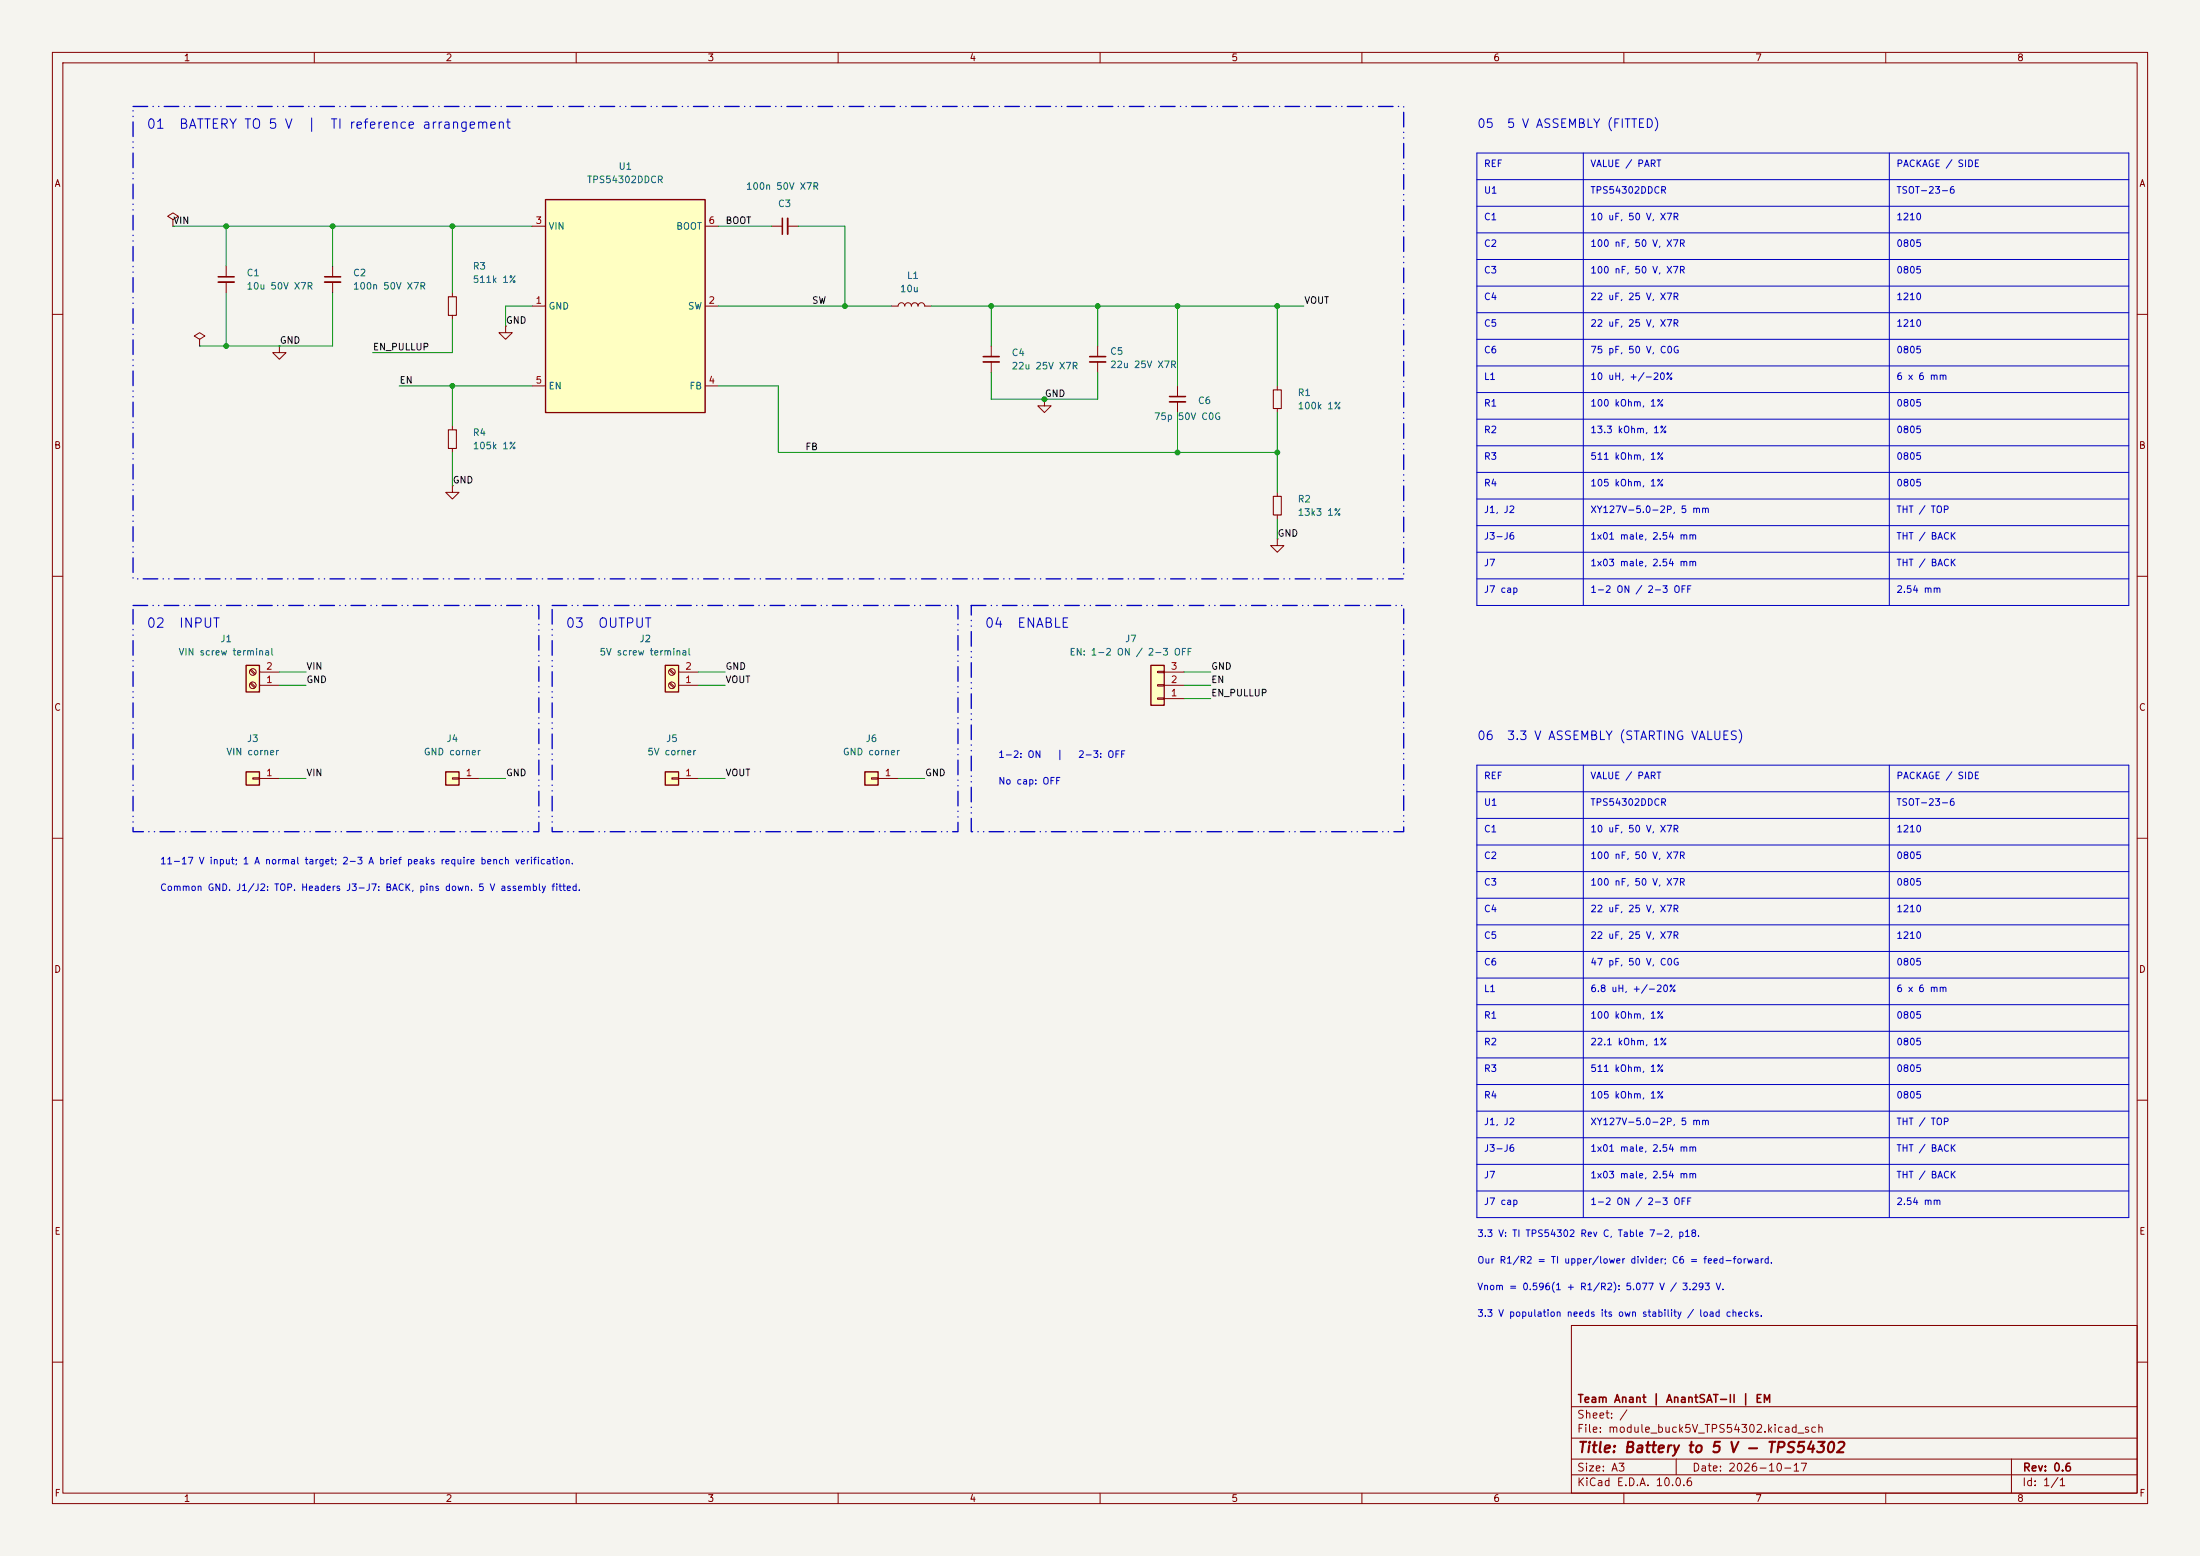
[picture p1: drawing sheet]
<svg xmlns="http://www.w3.org/2000/svg" width="420mm" height="297mm" viewBox="0 0 420 297" stroke-linecap="round" stroke-linejoin="round" font-family="sans-serif">
<path d="M0 0h420v297h-420z" fill="#f5f4ef" stroke="#f5f4ef" stroke-width=".19"/>
<g fill="none" stroke="#840000" stroke-width=".19">
<path d="M10 10h400v277h-400zM12 12h396v273h-396zM60 10v2M110 10v2M160 10v2M210 10v2M260 10v2M310 10v2M360 10v2M10 60h2M408 60h2M10 110h2"/>
<path d="M408 110h2M10 160h2M408 160h2M10 210h2M408 210h2M300 253h108v32h-108zM10 260h2M300 278.5h108M300 274.5h108M300 268.5h108M320 278.5v3M384 278.5v6.5"/>
<path d="M408 260h2M60 285v2M110 285v2M160 285v2M210 285v2M260 285v2M300 281.5h108M310 285v2M360 285v2"/>
</g>
<path d="M47 147.3h2.5v2.6h-2.5z" fill="#ffffc2"/>
<path d="M47 147.3h2.5v2.6h-2.5z" fill="none" stroke="#840000" stroke-width=".25"/>
<g fill="none" stroke="#840000" stroke-width=".19">
<path d="M43.2 50.8v2M43.2 53.8v2.1M63.5 50.8v2M63.5 53.8v2.1M86.4 55.9v.7M38.1 64.8l1-.7-1-.6-1 .6 1 .7v1.2M38.1 66h.1M53.3 66v1.3h1.3l-1.3 1.3-1.2-1.3h1.2M53.3 66h.1M86.4 60.2v.8M86.4 92.7v1.3h1.2l-1.2 1.3-1.3-1.3h1.3M86.4 92.7h.1"/>
<path d="M86.4 81.3v.7M86.4 85.6v.8M48.3 148.5h1.2v.2h-1.2zM49.5 148.6h3.8"/>
</g>
<path d="M41.7 52.8h3M62 52.8h3" fill="none" stroke="#840000" stroke-width=".3"/>
<path d="M41.7 53.8h3M62 53.8h3" fill="none" stroke="#840000" stroke-width=".33"/>
<path d="M85.6 56.6h1.5v3.6h-1.5zM85.6 82h1.5v3.6h-1.5z" fill="none" stroke="#840000" stroke-width=".2"/>
<path d="M85.1 147.3h2.5v2.6h-2.5z" fill="#ffffc2"/>
<path d="M85.1 147.3h2.5v2.6h-2.5z" fill="none" stroke="#840000" stroke-width=".25"/>
<path d="M86.4 148.5h1.2v.2h-1.2zM87.6 148.6h3.8" fill="none" stroke="#840000" stroke-width=".19"/>
<path d="M47 127h2.5v5.1h-2.5z" fill="#ffffc2"/>
<path d="M47 127h2.5v5.1h-2.5z" fill="none" stroke="#840000" stroke-width=".25"/>
<g fill="none" stroke="#840000" stroke-width=".19">
<path d="M47.8 130.5l.8 .8M47.8 127.9l.8 .9M47.9 130.3l.9 .8M47.9 127.8l.9 .8M49.5 130.8h3.8M49.5 128.3h3.8"/>
<circle cx="48.3" cy="128.3" r=".63"/>
<circle cx="48.3" cy="130.8" r=".63"/>
</g>
<path d="M127 147.3h2.5v2.6h-2.5z" fill="#ffffc2"/>
<path d="M127 147.3h2.5v2.6h-2.5z" fill="none" stroke="#840000" stroke-width=".25"/>
<g fill="none" stroke="#840000" stroke-width=".19">
<path d="M189.2 66v2.1M189.2 69.1v2M199.4 76.2v1.3h1.3l-1.3 1.2-1.3-1.2h1.3M199.4 76.2h.1M209.5 66v2.1M209.5 69.1v2M224.8 73.7v2M224.8 76.7v2M243.8 73.7v.7M243.8 78v.7M243.8 94v.7M243.8 98.3v.8"/>
<path d="M243.8 102.9v1.2h1.3l-1.3 1.3-1.2-1.3h1.2M243.8 102.9h.1M128.3 148.5h1.2v.2h-1.2zM129.5 148.6h3.8"/>
</g>
<path d="M243.1 74.4h1.5v3.6h-1.5zM243.1 94.7h1.5v3.6h-1.5z" fill="none" stroke="#840000" stroke-width=".2"/>
<path d="M187.7 68.1h3.1M208 68.1h3.1M223.3 75.7h3" fill="none" stroke="#840000" stroke-width=".3"/>
<path d="M187.7 69.1h3.1M208 69.1h3.1M223.3 76.7h3" fill="none" stroke="#840000" stroke-width=".33"/>
<path d="M219.7 127h2.5v7.6h-2.5z" fill="#ffffc2"/>
<path d="M219.7 127h2.5v7.6h-2.5z" fill="none" stroke="#840000" stroke-width=".25"/>
<path d="M221 133.2h1.2v.3h-1.2zM221 130.7h1.2v.2h-1.2zM221 128.1h1.2v.3h-1.2zM222.2 133.4h3.9M222.2 130.8h3.9M222.2 128.3h3.9" fill="none" stroke="#840000" stroke-width=".19"/>
<path d="M165.1 147.3h2.5v2.6h-2.5z" fill="#ffffc2"/>
<path d="M165.1 147.3h2.5v2.6h-2.5z" fill="none" stroke="#840000" stroke-width=".25"/>
<path d="M166.4 148.5h1.2v.2h-1.2zM167.6 148.6h3.8" fill="none" stroke="#840000" stroke-width=".19"/>
<path d="M127 127h2.5v5.1h-2.5z" fill="#ffffc2"/>
<path d="M127 127h2.5v5.1h-2.5z" fill="none" stroke="#840000" stroke-width=".25"/>
<g fill="none" stroke="#840000" stroke-width=".19">
<path d="M33 41.9l1-.6-1-.7-1 .7 1 .6v1.3M33 43.2h.1M147.3 43.2h2.1M150.4 43.2h2M170.2 58.4h1.2a.64 .64 0 0 1 .7-.6 .64 .64 0 0 1 .6 .6 .64 .64 0 0 1 .7-.6 .64 .64 0 0 1 .6 .6 .64 .64 0 0 1 .6-.6 .64 .64 0 0 1 .7 .6 .64 .64 0 0 1 .6-.6 .64 .64 0 0 1 .6 .6h1.3M96.5 62.2v1.3h1.3l-1.3 1.3-1.3-1.3h1.3M96.5 62.2h.1M127.8 130.5l.8 .8M127.8 127.9l.8 .9M127.9 130.3l.9 .8M127.9 127.8l.9 .8M129.5 130.8h3.8"/>
<path d="M129.5 128.3h3.8"/>
<circle cx="128.3" cy="128.3" r=".63"/>
<circle cx="128.3" cy="130.8" r=".63"/>
</g>
<path d="M149.4 41.7v3" fill="none" stroke="#840000" stroke-width=".3"/>
<path d="M150.4 41.7v3" fill="none" stroke="#840000" stroke-width=".33"/>
<path d="M104.1 38.1h30.5v40.6h-30.5z" fill="#ffffc2"/>
<path d="M104.1 38.1h30.5v40.6h-30.5z" fill="none" stroke="#840000" stroke-width=".25"/>
<path d="M101.6 58.4h2.5M101.6 43.2h2.5M134.6 58.4h2.6M134.6 43.2h2.6M101.6 73.7h2.5M134.6 73.7h2.6" fill="none" stroke="#840000" stroke-width=".19"/>
<g fill="none" stroke="#0000c2" stroke-width=".19">
<path d="M281.9 29.2h124.5v86.4h-124.5zM281.9 39.4h124.5M281.9 34.3h124.5M302.3 29.2v86.4M360.7 29.2v86.4M281.9 54.6h124.5M281.9 59.7h124.5M281.9 44.5h124.5M281.9 49.5h124.5M281.9 74.9h124.5M281.9 64.8h124.5M281.9 69.9h124.5"/>
<path d="M281.9 80h124.5M281.9 95.3h124.5M281.9 90.2h124.5M281.9 85.1h124.5M281.9 100.3h124.5M281.9 105.4h124.5M281.9 110.5h124.5M281.9 156.2h124.5M281.9 146.1h124.5v86.3h-124.5zM281.9 151.1h124.5M302.3 146.1v86.3M360.7 146.1v86.3"/>
<path d="M281.9 166.4h124.5M281.9 161.3h124.5M281.9 176.5h124.5M281.9 171.5h124.5M281.9 186.7h124.5M281.9 181.6h124.5M281.9 191.8h124.5M281.9 196.9h124.5M281.9 201.9h124.5M281.9 217.2h124.5M281.9 207h124.5M281.9 212.1h124.5"/>
<path d="M281.9 222.2h124.5M281.9 227.3h124.5"/>
</g>
<g fill="none" stroke="#009600" stroke-width=".19">
<path d="M33 43.2h68.6M43.2 43.2v7.6M43.2 55.9v10.1M63.5 55.9v10.1h-25.4M63.5 43.2v7.6M86.4 43.2v12.7M101.6 58.4h-5.1v3.8M137.2 43.2h10.1M137.2 58.4h33M152.4 43.2h8.9v15.2M177.8 58.4h71.1M189.2 58.4v7.6"/>
<path d="M209.5 58.4v7.6M224.8 58.4v15.3M243.8 58.4v15.3M76.2 73.7h25.4M86.4 61v6.3h-15.3M86.4 73.7v7.6M137.2 73.7h11.4v12.7h95.2M189.2 71.1v5.1h20.3v-5.1M224.8 78.7v7.7M243.8 78.7v15.3M86.4 86.4v6.3M243.8 99.1v3.8"/>
<path d="M53.3 128.3h5.1M53.3 130.8h5.1M133.3 128.3h5.1M133.3 130.8h5.1M226.1 128.3h5M226.1 130.8h5M226.1 133.4h5M53.3 148.6h5.1M91.4 148.6h5.1M133.3 148.6h5.1M171.4 148.6h5.1"/>
</g>
<path d="M25.4 20.3h242.6v90.2h-242.6zM25.4 115.6h77.5v43.2h-77.5zM105.4 115.6h77.5v43.2h-77.5zM185.4 115.6h82.6v43.2h-82.6z" fill="none" stroke="#0000c2" stroke-width=".25" stroke-dasharray="2.8 1 .1 1 .1 1"/>
<g fill="#009600" stroke="#009600" stroke-width=".19">
<circle cx="243.8" cy="58.4" r=".46"/>
<circle cx="189.2" cy="58.4" r=".46"/>
<circle cx="243.8" cy="86.4" r=".46"/>
<circle cx="224.8" cy="58.4" r=".46"/>
<circle cx="224.8" cy="86.4" r=".46"/>
<circle cx="209.5" cy="58.4" r=".46"/>
<circle cx="199.4" cy="76.2" r=".46"/>
<circle cx="86.4" cy="43.2" r=".46"/>
<circle cx="63.5" cy="43.2" r=".46"/>
<circle cx="43.2" cy="43.2" r=".46"/>
<circle cx="43.2" cy="66" r=".46"/>
<circle cx="86.4" cy="73.7" r=".46"/>
<circle cx="161.3" cy="58.4" r=".46"/>
</g>
<text font-size="2" fill="#840000" x="301" y="277.8">Title: Battery to 5 V - TPS54302</text>
<g font-size="1.8" fill="#0000c2">
<text x="27.9" y="25">01</text>
<text x="34" y="25">BATTERY TO 5 V</text>
<text x="58.5" y="25">|</text>
<text x="62.9" y="25">TI reference arrangement</text>
<text x="27.9" y="120.3">02</text>
<text x="34" y="120.3">INPUT</text>
<text x="107.9" y="120.3">03</text>
<text x="114" y="120.3">OUTPUT</text>
<text x="187.9" y="120.3">04</text>
<text x="194.1" y="120.3">ENABLE</text>
</g>
<g font-size="1.6" fill="#0000c2">
<text x="281.9" y="24.8">05</text>
<text x="287.5" y="24.8">5 V ASSEMBLY (FITTED)</text>
<text x="281.9" y="141.7">06</text>
<text x="287.5" y="141.7">3.3 V ASSEMBLY (STARTING VALUES)</text>
</g>
<g font-size="1.5" fill="#840000">
<text x="301" y="268.1">Team Anant | AnantSAT-II | EM</text>
<text x="300.9" y="273.8">File: module_buck5V_TPS54302.kicad_sch</text>
<text x="300.9" y="271.1">Sheet: /</text>
<text x="300.9" y="281.2">Size: A3</text>
<text x="322.9" y="281.2">Date: 2026-10-17</text>
<text x="386" y="281.2">Rev: 0.6</text>
<text x="300.9" y="284">KiCad E.D.A. 10.0.6</text>
<text x="385.9" y="284">Id: 1/1</text>
</g>
<g font-size="1.3" fill="#840000">
<text x="35" y="12">1</text>
<text x="85" y="12">2</text>
<text x="135" y="12">3</text>
<text x="185" y="12">4</text>
<text x="235" y="12">5</text>
<text x="285" y="12">6</text>
<text x="335" y="12">7</text>
<text x="385" y="12">8</text>
<text x="10.3" y="36">A</text>
<text x="408.3" y="36">A</text>
<text x="10.2" y="86">B</text>
<text x="408.2" y="86">B</text>
<text x="10.2" y="136">C</text>
<text x="408.2" y="136">C</text>
<text x="10.2" y="186">D</text>
<text x="408.2" y="186">D</text>
<text x="10.3" y="236">E</text>
<text x="408.3" y="236">E</text>
<text x="10.3" y="286">F</text>
<text x="35" y="287">1</text>
<text x="85" y="287">2</text>
<text x="135" y="287">3</text>
<text x="185" y="287">4</text>
<text x="235" y="287">5</text>
<text x="285" y="287">6</text>
<text x="335" y="287">7</text>
<text x="385" y="287">8</text>
<text x="408.3" y="286">F</text>
</g>
<g font-size="1.3" fill="#006464">
<text x="112" y="35.3">TPS54302DDCR</text>
<text x="118" y="32.7">U1</text>
<text x="142.3" y="36.5">100n 50V X7R</text>
<text x="148.4" y="39.8">C3</text>
<text x="104.6" y="44.1">VIN</text>
<text x="129" y="44.1">BOOT</text>
<text x="47" y="53">C1</text>
<text x="67.3" y="53">C2</text>
<text x="90.2" y="51.8">R3</text>
<text x="173" y="53.5">L1</text>
<text x="47" y="55.6">10u 50V X7R</text>
<text x="67.3" y="55.6">100n 50V X7R</text>
<text x="90.2" y="54.3">511k 1%</text>
<text x="104.6" y="59.4">GND</text>
<text x="131.2" y="59.4">SW</text>
<text x="171.7" y="56.1">10u</text>
<text x="193" y="68.3">C4</text>
<text x="193" y="70.8">22u 25V X7R</text>
<text x="211.8" y="68">C5</text>
<text x="211.8" y="70.6">22u 25V X7R</text>
<text x="104.6" y="74.6">EN</text>
<text x="131.5" y="74.6">FB</text>
<text x="228.6" y="77.4">C6</text>
<text x="247.6" y="75.9">R1</text>
<text x="90.2" y="83.5">R4</text>
<text x="220.2" y="80.5">75p 50V C0G</text>
<text x="247.6" y="78.4">100k 1%</text>
<text x="90.2" y="86.1">105k 1%</text>
<text x="247.6" y="96.2">R2</text>
<text x="247.6" y="98.8">13k3 1%</text>
<text x="34" y="125.4">VIN screw terminal</text>
<text x="42" y="122.9">J1</text>
<text x="114.4" y="125.4">5V screw terminal</text>
<text x="122" y="122.9">J2</text>
<text x="204.1" y="125.4">EN: 1-2 ON / 2-3 OFF</text>
<text x="214.7" y="122.9">J7</text>
<text x="47" y="141.9">J3</text>
<text x="85.1" y="141.9">J4</text>
<text x="127.1" y="141.9">J5</text>
<text x="165.2" y="141.9">J6</text>
<text x="43.1" y="144.5">VIN corner</text>
<text x="80.8" y="144.5">GND corner</text>
<text x="123.5" y="144.5">5V corner</text>
<text x="160.8" y="144.5">GND corner</text>
</g>
<g font-size="1.3" fill="#0000c2">
<text x="283.2" y="32.2">REF</text>
<text x="303.5" y="32.2">VALUE / PART</text>
<text x="361.9" y="32.2">PACKAGE / SIDE</text>
<text x="283.2" y="37.3">U1</text>
<text x="303.5" y="37.3">TPS54302DDCR</text>
<text x="361.9" y="37.3">TSOT-23-6</text>
<text x="283.2" y="42.3">C1</text>
<text x="283.2" y="47.4">C2</text>
<text x="303.5" y="42.3">10 uF, 50 V, X7R</text>
<text x="303.5" y="47.4">100 nF, 50 V, X7R</text>
<text x="361.9" y="47.4">0805</text>
<text x="361.9" y="42.3">1210</text>
<text x="283.2" y="52.5">C3</text>
<text x="303.5" y="52.5">100 nF, 50 V, X7R</text>
<text x="361.9" y="52.5">0805</text>
<text x="283.2" y="57.6">C4</text>
<text x="303.5" y="57.6">22 uF, 25 V, X7R</text>
<text x="361.9" y="57.6">1210</text>
<text x="283.2" y="62.7">C5</text>
<text x="303.5" y="62.7">22 uF, 25 V, X7R</text>
<text x="361.9" y="62.7">1210</text>
<text x="283.2" y="67.7">C6</text>
<text x="303.5" y="67.7">75 pF, 50 V, C0G</text>
<text x="361.9" y="67.7">0805</text>
<text x="283.2" y="72.8">L1</text>
<text x="283.2" y="77.9">R1</text>
<text x="303.5" y="77.9">100 kOhm, 1%</text>
<text x="303.5" y="72.8">10 uH, +/-20%</text>
<text x="361.9" y="77.9">0805</text>
<text x="361.9" y="72.8">6 x 6 mm</text>
<text x="283.2" y="83">R2</text>
<text x="303.5" y="83">13.3 kOhm, 1%</text>
<text x="361.9" y="83">0805</text>
<text x="283.2" y="88.1">R3</text>
<text x="303.5" y="88.1">511 kOhm, 1%</text>
<text x="361.9" y="88.1">0805</text>
<text x="283.2" y="93.1">R4</text>
<text x="303.5" y="93.1">105 kOhm, 1%</text>
<text x="361.9" y="93.1">0805</text>
<text x="283.2" y="98.2">J1, J2</text>
<text x="303.5" y="98.2">XY127V-5.0-2P, 5 mm</text>
<text x="361.9" y="98.2">THT / TOP</text>
<text x="283.2" y="103.3">J3-J6</text>
<text x="303.5" y="103.3">1x01 male, 2.54 mm</text>
<text x="361.9" y="103.3">THT / BACK</text>
<text x="283.2" y="108.4">J7</text>
<text x="283.2" y="113.5">J7 cap</text>
<text x="303.5" y="108.4">1x03 male, 2.54 mm</text>
<text x="303.5" y="113.5">1-2 ON / 2-3 OFF</text>
<text x="361.9" y="108.4">THT / BACK</text>
<text x="361.9" y="113.5">2.54 mm</text>
<text x="190.5" y="145">1-2: ON</text>
<text x="201.6" y="145">|</text>
<text x="205.7" y="145">2-3: OFF</text>
<text x="283.2" y="149">REF</text>
<text x="303.5" y="149">VALUE / PART</text>
<text x="361.9" y="149">PACKAGE / SIDE</text>
<text x="190.5" y="150">No cap: OFF</text>
<text x="283.2" y="154.1">U1</text>
<text x="303.5" y="154.1">TPS54302DDCR</text>
<text x="361.9" y="154.1">TSOT-23-6</text>
<text x="283.2" y="159.2">C1</text>
<text x="303.5" y="159.2">10 uF, 50 V, X7R</text>
<text x="361.9" y="159.2">1210</text>
<text x="30.5" y="165.3">11-17 V input; 1 A normal target; 2-3 A brief peaks require bench verification.</text>
<text x="283.2" y="164.3">C2</text>
<text x="303.5" y="164.3">100 nF, 50 V, X7R</text>
<text x="361.9" y="164.3">0805</text>
<text x="30.5" y="170.4">Common GND. J1/J2: TOP. Headers J3-J7: BACK, pins down. 5 V assembly fitted.</text>
<text x="283.2" y="169.3">C3</text>
<text x="303.5" y="169.3">100 nF, 50 V, X7R</text>
<text x="361.9" y="169.3">0805</text>
<text x="283.2" y="174.4">C4</text>
<text x="283.2" y="179.5">C5</text>
<text x="303.5" y="174.4">22 uF, 25 V, X7R</text>
<text x="303.5" y="179.5">22 uF, 25 V, X7R</text>
<text x="361.9" y="174.4">1210</text>
<text x="361.9" y="179.5">1210</text>
<text x="283.2" y="184.6">C6</text>
<text x="303.5" y="184.6">47 pF, 50 V, C0G</text>
<text x="361.9" y="184.6">0805</text>
<text x="283.2" y="189.7">L1</text>
<text x="303.5" y="189.7">6.8 uH, +/-20%</text>
<text x="361.9" y="189.7">6 x 6 mm</text>
<text x="283.2" y="194.7">R1</text>
<text x="303.5" y="194.7">100 kOhm, 1%</text>
<text x="361.9" y="194.7">0805</text>
<text x="283.2" y="199.8">R2</text>
<text x="303.5" y="199.8">22.1 kOhm, 1%</text>
<text x="361.9" y="199.8">0805</text>
<text x="283.2" y="210">R4</text>
<text x="283.2" y="204.9">R3</text>
<text x="303.5" y="204.9">511 kOhm, 1%</text>
<text x="303.5" y="210">105 kOhm, 1%</text>
<text x="361.9" y="210">0805</text>
<text x="361.9" y="204.9">0805</text>
<text x="283.2" y="215.1">J1, J2</text>
<text x="303.5" y="215.1">XY127V-5.0-2P, 5 mm</text>
<text x="361.9" y="215.1">THT / TOP</text>
<text x="283.2" y="220.1">J3-J6</text>
<text x="303.5" y="220.1">1x01 male, 2.54 mm</text>
<text x="361.9" y="220.1">THT / BACK</text>
<text x="283.2" y="225.2">J7</text>
<text x="303.5" y="225.2">1x03 male, 2.54 mm</text>
<text x="361.9" y="225.2">THT / BACK</text>
<text x="283.2" y="230.3">J7 cap</text>
<text x="303.5" y="230.3">1-2 ON / 2-3 OFF</text>
<text x="361.9" y="230.3">2.54 mm</text>
<text x="281.9" y="236.4">3.3 V: TI TPS54302 Rev C, Table 7-2, p18.</text>
<text x="281.9" y="241.5">Our R1/R2 = TI upper/lower divider; C6 = feed-forward.</text>
<text x="281.9" y="251.6">3.3 V population needs its own stability / load checks.</text>
<text x="281.9" y="246.6">Vnom = 0.596(1 + R1/R2): 5.077 V / 3.293 V.</text>
</g>
<g font-size="1.3" fill="#0f0f0f">
<text x="33" y="43.1">VIN</text>
<text x="138.4" y="43.1">BOOT</text>
<text x="154.9" y="58.3">SW</text>
<text x="248.9" y="58.3">VOUT</text>
<text x="53.3" y="65.9">GND</text>
<text x="96.5" y="62.1">GND</text>
<text x="71.1" y="67.2">EN_PULLUP</text>
<text x="76.2" y="73.5">EN</text>
<text x="199.4" y="76.1">GND</text>
<text x="153.6" y="86.2">FB</text>
<text x="86.3" y="92.6">GND</text>
<text x="243.8" y="102.7">GND</text>
<text x="58.4" y="128.1">VIN</text>
<text x="58.4" y="130.7">GND</text>
<text x="138.4" y="130.7">VOUT</text>
<text x="138.4" y="128.1">GND</text>
<text x="231.1" y="130.7">EN</text>
<text x="231.1" y="128.1">GND</text>
<text x="231.1" y="133.2">EN_PULLUP</text>
<text x="58.4" y="148.5">VIN</text>
<text x="96.5" y="148.5">GND</text>
<text x="138.4" y="148.5">VOUT</text>
<text x="176.5" y="148.5">GND</text>
</g>
<g font-size="1.3" fill="#a90000">
<text x="102.1" y="43">3</text>
<text x="135.2" y="43">6</text>
<text x="102.1" y="58.3">1</text>
<text x="135.2" y="58.3">2</text>
<text x="102.1" y="73.5">5</text>
<text x="135.2" y="73.5">4</text>
<text x="50.7" y="130.7">1</text>
<text x="50.7" y="128.1">2</text>
<text x="130.7" y="130.7">1</text>
<text x="130.7" y="128.1">2</text>
<text x="223.4" y="130.7">2</text>
<text x="223.4" y="128.1">3</text>
<text x="223.4" y="133.2">1</text>
<text x="50.7" y="148.5">1</text>
<text x="88.8" y="148.5">1</text>
<text x="130.7" y="148.5">1</text>
<text x="168.8" y="148.5">1</text>
</g>
</svg>
